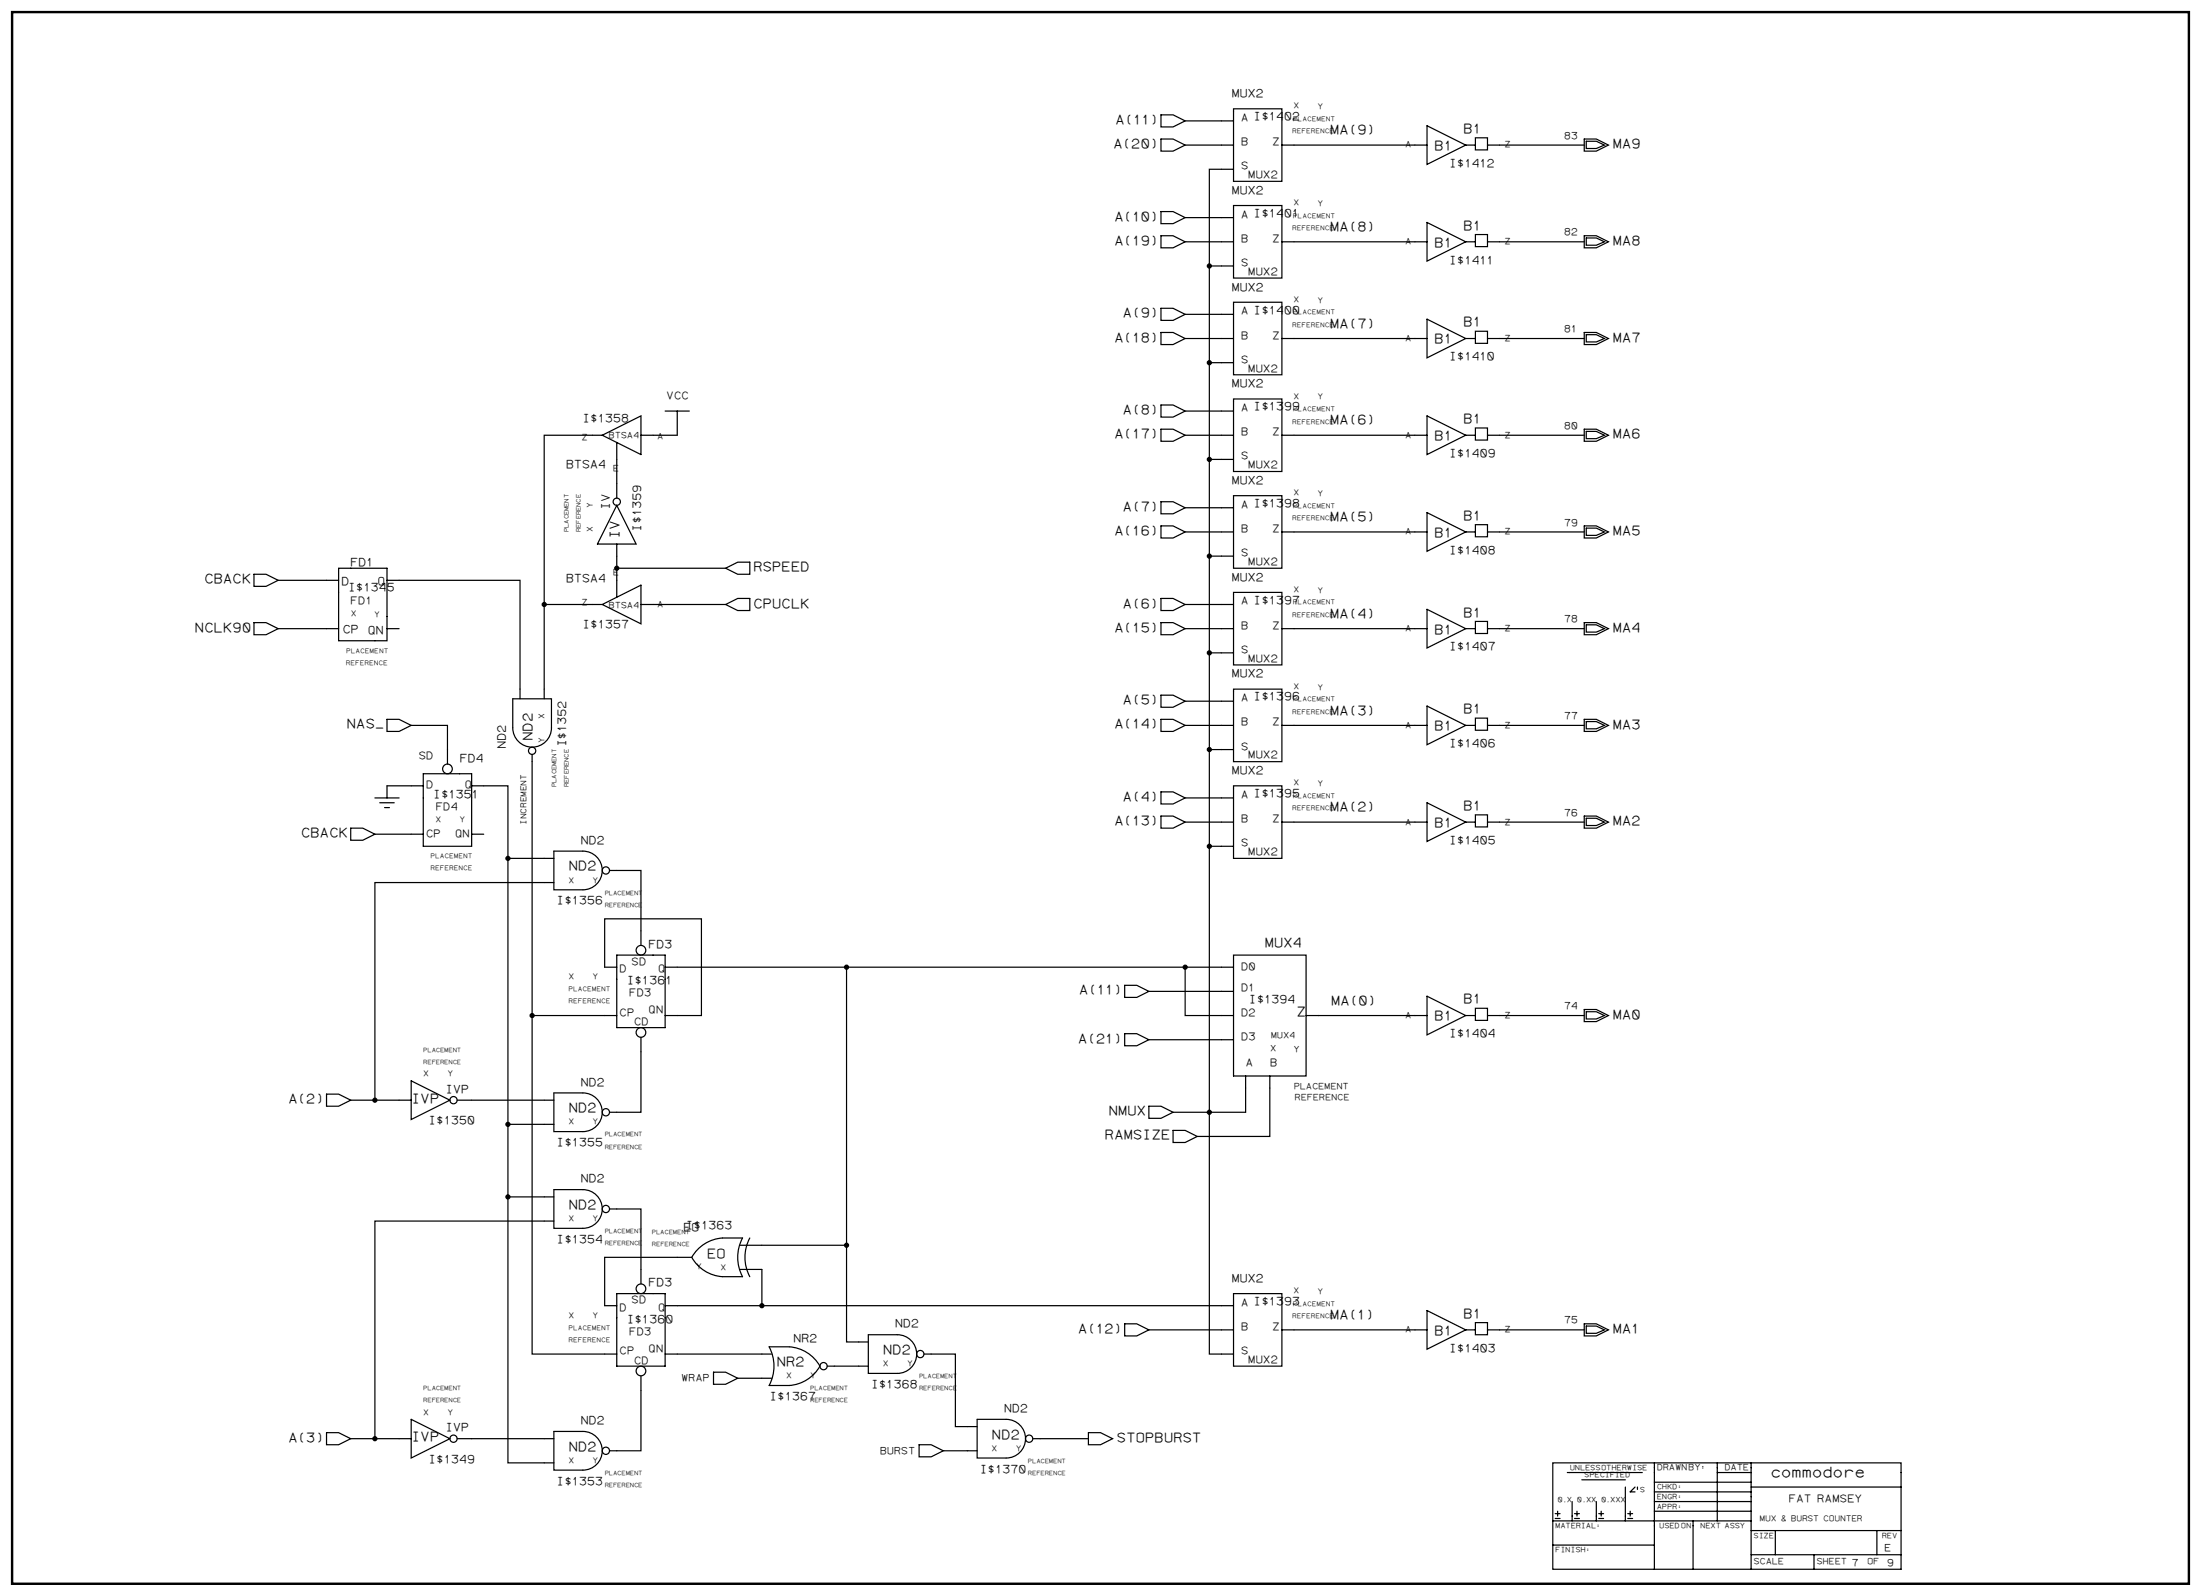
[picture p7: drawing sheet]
<svg xmlns="http://www.w3.org/2000/svg" width="1189mm" height="862mm" viewBox="0 0 1189 862" stroke-linecap="round" stroke-linejoin="round" font-family="sans-serif">
<path d="M7 7h1175v849h-1175z" fill="#fff" stroke="#fff" stroke-width=".54"/>
<path d="M7 7h1175v849h-1175z" fill="none" stroke="#000" stroke-width="1.3"/>
<g fill="none" stroke="#000" stroke-width=".65">
<path d="M666 59h26v39h-26zM627 75h6l7 3-7 4h-6zM627 62h6l7 3-7 4h-6zM640 65h26M640 78h26M692 78h79M771 68l20 10-20 11zM791 78h6v-4h6v7h-6v-3M803 78h52M855 75h7l7 3-7 4h-7zM857 76h5l4 2-4 2h-5zM666 91h-13v157h13"/>
<path d="M627 114h6l7 4-7 3h-6zM640 118h26M666 111h26v39h-26zM627 127h6l7 4-7 3h-6zM640 131h26M692 131h79M771 120l20 11-20 10zM791 131h6v-4h6v6h-6v-2M803 131h52M855 127h7l7 4-7 3h-7zM857 129h5l4 2-4 1h-5zM653 144h13"/>
<path d="M627 180h6l7 3-7 3h-6zM627 167h6l7 3-7 3h-6zM640 170h26M666 163h26v39h-26zM771 172l20 11-20 10zM855 180h7l7 3-7 3h-7zM640 183h26M653 196h13M692 183h79M791 183h6v-4h6v6h-6v-2M803 183h52M857 181h5l4 2-4 2h-5z"/>
<path d="M627 219h6l7 3-7 3h-6zM666 216h26v39h-26zM325 235h-31v92M325 235l21-10v21zM333 239v30M359 222h13M366 222v13h-20M627 232h6l7 3-7 3h-6zM640 222h26M640 235h26M692 235h79M771 225l20 10-20 11z"/>
<path d="M791 235h6v-4h6v7h-6v-3M803 235h52M855 232h7l7 3-7 3h-7zM857 233h5l4 2-4 2h-5zM653 248v483h13M333 273l10 21h-20zM627 271h6l7 3-7 4h-6zM640 274h26M666 268h26v39h-26zM771 277l20 10-20 11zM333 294v29M627 284h6l7 3-7 4h-6z"/>
<path d="M640 287h26M692 287h79M791 287h6v-4h6v7h-6v-3M803 287h52M855 284h7l7 3-7 4h-7zM857 285h5l4 2-4 2h-5zM137 310h7l6 3-6 4h-7zM150 313h33M183 307h26v39h-26zM209 313h72v65M333 307h59M392 307l6-3h7v6h-7z"/>
<path d="M653 300h13M137 336h7l6 4-6 3h-7zM150 340h33M209 340h7M325 327h-31v51M325 327l21-11v21zM346 327h46M392 327l6-4h7v7h-7zM627 336h6l7 4-7 3h-6zM627 323h6l7 4-7 3h-6zM640 327h26M640 340h26"/>
<path d="M666 320h26v39h-26zM692 340h79M771 329l20 11-20 10zM791 340h6v-4h6v6h-6v-2M803 340h52M855 336h7l7 4-7 3h-7zM857 338h5l4 2-4 1h-5zM653 353h13M277 378h21v15a10 10 0 0 1-11 11 10 10 0 0 1-10-11zM627 376h6l7 3-7 3h-6zM640 379h26M666 372h26v39h-26z"/>
<path d="M209 389h7l6 3-6 3h-7zM222 392h20v21M627 389h6l7 3-7 3h-6zM640 392h26M692 392h79M771 381l20 11-20 10zM791 392h6v-4h6v6h-6v-2M803 392h52M855 389h7l7 3-7 3h-7zM857 390h5l4 2-4 2h-5zM229 418h26v39h-26zM287 408v323h46"/>
<path d="M653 405h13M202 431h14M205 434h8M208 436h2M229 425h-20v6M255 425h19v365h25M627 428h6l7 3-7 3h-6zM640 431h26M666 425h26v39h-26zM771 434l20 10-20 11zM189 447h7l6 4-6 3h-7zM202 451h27"/>
<path d="M255 451h6M299 460h16a10 10 0 0 1 10 10 10 10 0 0 1-10 11h-16zM627 441h6l7 3-7 3h-6zM640 444h26M653 457h13M692 444h79M791 444h6v-4h6v7h-6v-3M803 444h52M855 441h7l7 3-7 3h-7zM857 442h5l4 2-4 2h-5zM274 464h25M299 477h-97v117"/>
<path d="M329 470h17v41M333 516h26v39h-26zM666 516h39v65h-39zM333 522h-6v-26h52v53h-20M359 522h98M607 532h7l6 4-6 3h-7zM620 536h46M640 522v27h26M666 522h-209v203h12M771 538l20 11-20 10zM287 549h46M607 558h7l6 4-6 3h-7z"/>
<path d="M705 549h66M791 549h6v-4h6v6h-6v-2M803 549h52M855 545h7l7 4-7 3h-7zM857 547h5l4 2-4 1h-5zM346 560v41h-17M620 562h46M176 591h7l6 3-6 4h-7zM189 594h33M222 584l21 10-21 11zM247 594h52M299 590h16a10 10 0 0 1 10 11 10 10 0 0 1-10 10h-16z"/>
<path d="M620 598h7l6 3-6 3h-7zM673 581v20h-40M686 581v33h-40M274 607h25M633 611h7l6 3-6 3h-7zM274 647h25M299 660h-97v117M299 643h16a10 10 0 0 1 10 10 10 10 0 0 1-10 11h-16zM329 653h17v41M374 679h-47v26h6M377 675a21 21 0 0 1 13-6h11a22 22 0 0 0 0 21h-11a21 21 0 0 1-16-11zM400 673h57"/>
<path d="M405 669a22 22 0 0 0 0 21M333 699h26v39h-26zM400 686h11v19M666 699h26v39h-26zM359 705h307M607 715h7l6 3-6 4h-7zM620 718h46M692 718h79M771 708l20 10-20 11zM791 718h6v-3h6v6h-6v-3M803 718h52M855 715h7l7 3-7 4h-7z"/>
<path d="M857 716h5l4 2-4 2h-5zM359 731h58M415 728h11a21 21 0 0 1 17 10 21 21 0 0 1-17 10h-11a22 22 0 0 0 0-20zM447 738h22M469 721h16a10 10 0 0 1 10 10 10 10 0 0 1-10 11h-16zM499 731h17v40h12M346 743v41h-17M385 741h7l6 4-6 3h-7zM398 745h19M176 774h7l6 3-6 3h-7zM189 777h33M222 767l21 10-21 11z"/>
<path d="M247 777h52M299 773h16a10 10 0 0 1 10 11 10 10 0 0 1-10 10h-16zM528 767h15a10 10 0 0 1 11 10 10 10 0 0 1-11 11h-15zM558 777h30M588 774h6l7 3-7 3h-6zM496 780h7l6 4-6 3h-7zM509 784h19M838 790h189v58h-189zM846 795h41M854 799h24M893 790v58M927 790v32"/>
<path d="M927 795h19M946 790v58M840 818h2M841 816v3M849 811v11M850 818h3M852 816v3M862 811v11M863 818h3M865 816v3M878 803v19M879 818h3"/>
<path d="M880 816v3M883 803l-3 3h3M884 803v2M893 816h53M893 811h53M893 806h53M893 801h53M946 803h81M838 822h108M838 835h55M840 820h2M850 820h3"/>
<path d="M863 820h3M879 820h3M914 822v26M946 840h81M946 827h81M959 827v13M980 840v8M1013 827v13"/>
<circle cx="333" cy="271" r="2"/>
<circle cx="242" cy="415" r="2.6"/>
<circle cx="287" cy="406" r="2"/>
<circle cx="327" cy="470" r="2"/>
<circle cx="346" cy="513" r="2.6"/>
<circle cx="346" cy="558" r="2.6"/>
<circle cx="245" cy="594" r="2"/>
<circle cx="327" cy="601" r="2"/>
<circle cx="327" cy="653" r="2"/>
<circle cx="346" cy="696" r="2.6"/>
<circle cx="445" cy="738" r="2"/>
<circle cx="497" cy="731" r="2"/>
<circle cx="346" cy="741" r="2.6"/>
<circle cx="245" cy="777" r="2"/>
<circle cx="556" cy="777" r="2"/>
<circle cx="327" cy="784" r="2"/>
</g>
<g fill="#000" stroke="#000" stroke-width=".65">
<circle cx="653" cy="144" r="1.1"/>
<circle cx="653" cy="196" r="1.1"/>
<circle cx="653" cy="248" r="1.1"/>
<circle cx="333" cy="307" r="1.1"/>
<circle cx="653" cy="300" r="1.1"/>
<circle cx="294" cy="327" r="1.1"/>
<circle cx="653" cy="353" r="1.1"/>
<circle cx="653" cy="405" r="1.1"/>
<circle cx="653" cy="457" r="1.1"/>
<circle cx="274" cy="464" r="1.1"/>
<circle cx="457" cy="522" r="1.1"/>
<circle cx="640" cy="522" r="1.1"/>
<circle cx="287" cy="549" r="1.1"/>
<circle cx="202" cy="594" r="1.1"/>
<circle cx="274" cy="607" r="1.1"/>
<circle cx="653" cy="601" r="1.1"/>
<circle cx="274" cy="647" r="1.1"/>
<circle cx="457" cy="673" r="1.1"/>
<circle cx="411" cy="705" r="1.1"/>
<circle cx="202" cy="777" r="1.1"/>
</g>
<text font-size="8" x="956" y="798">commodore</text>
<g font-size="7.3">
<text x="602" y="67">A(11)</text>
<text x="790" y="72">B1</text>
<text x="718" y="72">MA(9)</text>
<text x="601" y="80">A(20)</text>
<text x="774" y="81">B1</text>
<text x="871" y="80">MA9</text>
<text x="602" y="119">A(10)</text>
<text x="718" y="125">MA(8)</text>
<text x="790" y="124">B1</text>
<text x="602" y="132">A(19)</text>
<text x="774" y="133">B1</text>
<text x="871" y="132">MA8</text>
<text x="606" y="171">A(9)</text>
<text x="718" y="177">MA(7)</text>
<text x="790" y="176">B1</text>
<text x="602" y="185">A(18)</text>
<text x="774" y="185">B1</text>
<text x="871" y="185">MA7</text>
<text x="606" y="224">A(8)</text>
<text x="718" y="229">MA(6)</text>
<text x="790" y="229">B1</text>
<text x="602" y="237">A(17)</text>
<text x="774" y="238">B1</text>
<text x="871" y="237">MA6</text>
<text x="606" y="276">A(7)</text>
<text x="718" y="281">MA(5)</text>
<text x="790" y="281">B1</text>
<text x="334" y="291" transform="rotate(-90 334 291)">IV</text>
<text x="602" y="289">A(16)</text>
<text x="774" y="290">B1</text>
<text x="871" y="289">MA5</text>
<text x="407" y="309">RSPEED</text>
<text x="110" y="315">CBACK</text>
<text x="407" y="328">CPUCLK</text>
<text x="606" y="328">A(6)</text>
<text x="718" y="334">MA(4)</text>
<text x="790" y="333">B1</text>
<text x="105" y="341">NCLK90</text>
<text x="602" y="341">A(15)</text>
<text x="871" y="341">MA4</text>
<text x="774" y="342">B1</text>
<text x="606" y="380">A(5)</text>
<text x="718" y="386">MA(3)</text>
<text x="790" y="385">B1</text>
<text x="187" y="394">NAS_</text>
<text x="602" y="394">A(14)</text>
<text x="774" y="394">B1</text>
<text x="871" y="394">MA3</text>
<text x="287" y="400" transform="rotate(-90 287 400)">ND2</text>
<text x="606" y="433">A(4)</text>
<text x="790" y="438">B1</text>
<text x="718" y="438">MA(2)</text>
<text x="602" y="446">A(13)</text>
<text x="774" y="447">B1</text>
<text x="871" y="446">MA2</text>
<text x="162" y="452">CBACK</text>
<text x="307" y="470">ND2</text>
<text x="683" y="511">MUX4</text>
<text x="583" y="537">A(11)</text>
<text x="719" y="543">MA(0)</text>
<text x="790" y="542">B1</text>
<text x="700" y="549">Z</text>
<text x="774" y="551">B1</text>
<text x="871" y="550">MA0</text>
<text x="582" y="563">A(21)</text>
<text x="156" y="596">A(2)</text>
<text x="222" y="596">IVP</text>
<text x="307" y="601">ND2</text>
<text x="599" y="603">NMUX</text>
<text x="596" y="616">RAMSIZE</text>
<text x="307" y="653">ND2</text>
<text x="382" y="679">EO</text>
<text x="718" y="713">MA(1)</text>
<text x="790" y="712">B1</text>
<text x="582" y="720">A(12)</text>
<text x="774" y="721">B1</text>
<text x="871" y="720">MA1</text>
<text x="477" y="731">ND2</text>
<text x="419" y="738">NR2</text>
<text x="156" y="779">A(3)</text>
<text x="222" y="779">IVP</text>
<text x="535" y="777">ND2</text>
<text x="603" y="779">STOPBURST</text>
<text x="307" y="784">ND2</text>
</g>
<g font-size="6.3">
<text x="665" y="52">MUX2</text>
<text x="782" y="90">I$1412</text>
<text x="665" y="105">MUX2</text>
<text x="782" y="142">I$1411</text>
<text x="665" y="157">MUX2</text>
<text x="782" y="195">I$1410</text>
<text x="665" y="209">MUX2</text>
<text x="314" y="228">I$1358</text>
<text x="782" y="247">I$1409</text>
<text x="306" y="253">BTSA4</text>
<text x="665" y="261">MUX2</text>
<text x="329" y="276" transform="rotate(-90 329 276)">IV</text>
<text x="346" y="287" transform="rotate(-90 346 287)">I$1359</text>
<text x="782" y="299">I$1408</text>
<text x="189" y="306">FD1</text>
<text x="184" y="316">D</text>
<text x="204" y="316">Q</text>
<text x="306" y="314">BTSA4</text>
<text x="665" y="314">MUX2</text>
<text x="188" y="319">I$1345</text>
<text x="185" y="342">CP</text>
<text x="314" y="339">I$1357</text>
<text x="199" y="342">QN</text>
<text x="782" y="351">I$1407</text>
<text x="665" y="366">MUX2</text>
<text x="273" y="405" transform="rotate(-90 273 405)">ND2</text>
<text x="306" y="404" transform="rotate(-90 306 404)">I$1352</text>
<text x="782" y="404">I$1406</text>
<text x="248" y="411">FD4</text>
<text x="665" y="418">MUX2</text>
<text x="234" y="431">I$1351</text>
<text x="313" y="456">ND2</text>
<text x="782" y="456">I$1405</text>
<text x="300" y="489">I$1356</text>
<text x="350" y="512">FD3</text>
<text x="338" y="532">I$1361</text>
<text x="674" y="542">I$1394</text>
<text x="782" y="560">I$1404</text>
<text x="313" y="586">ND2</text>
<text x="240" y="590">IVP</text>
<text x="231" y="607">I$1350</text>
<text x="300" y="619">I$1355</text>
<text x="313" y="639">ND2</text>
<text x="369" y="665">EO</text>
<text x="370" y="664">I$1363</text>
<text x="300" y="671">I$1354</text>
<text x="350" y="695">FD3</text>
<text x="665" y="693">MUX2</text>
<text x="338" y="715">I$1360</text>
<text x="483" y="717">ND2</text>
<text x="428" y="725">NR2</text>
<text x="782" y="730">I$1403</text>
<text x="470" y="750">I$1368</text>
<text x="415" y="756">I$1367</text>
<text x="542" y="763">ND2</text>
<text x="240" y="773">IVP</text>
<text x="313" y="769">ND2</text>
<text x="231" y="790">I$1349</text>
<text x="529" y="795">I$1370</text>
<text x="300" y="802">I$1353</text>
</g>
<g font-size="5.8">
<text x="670" y="65">A I$1402</text>
<text x="670" y="78">B</text>
<text x="687" y="78">Z</text>
<text x="670" y="91">S</text>
<text x="674" y="96">MUX2</text>
<text x="670" y="118">A I$1401</text>
<text x="670" y="131">B</text>
<text x="687" y="131">Z</text>
<text x="670" y="144">S</text>
<text x="674" y="148">MUX2</text>
<text x="670" y="170">A I$1400</text>
<text x="670" y="183">B</text>
<text x="687" y="183">Z</text>
<text x="670" y="196">S</text>
<text x="674" y="201">MUX2</text>
<text x="360" y="216">VCC</text>
<text x="670" y="222">A I$1399</text>
<text x="670" y="235">B</text>
<text x="687" y="235">Z</text>
<text x="670" y="248">S</text>
<text x="674" y="253">MUX2</text>
<text x="670" y="274">A I$1398</text>
<text x="670" y="287">B</text>
<text x="687" y="287">Z</text>
<text x="670" y="300">S</text>
<text x="674" y="305">MUX2</text>
<text x="189" y="326">FD1</text>
<text x="670" y="327">A I$1397</text>
<text x="670" y="340">B</text>
<text x="687" y="340">Z</text>
<text x="670" y="353">S</text>
<text x="674" y="357">MUX2</text>
<text x="670" y="379">A I$1396</text>
<text x="670" y="392">B</text>
<text x="687" y="392">Z</text>
<text x="670" y="405">S</text>
<text x="226" y="410">SD</text>
<text x="674" y="410">MUX2</text>
<text x="230" y="426">D</text>
<text x="251" y="426">Q</text>
<text x="670" y="431">A I$1395</text>
<text x="235" y="438">FD4</text>
<text x="670" y="444">B</text>
<text x="687" y="444">Z</text>
<text x="230" y="452">CP</text>
<text x="246" y="452">QN</text>
<text x="670" y="457">S</text>
<text x="674" y="462">MUX2</text>
<text x="341" y="521">SD</text>
<text x="334" y="525">D</text>
<text x="355" y="525">Q</text>
<text x="670" y="524">D0</text>
<text x="340" y="538">FD3</text>
<text x="670" y="536">D1</text>
<text x="334" y="549">CP</text>
<text x="350" y="547">QN</text>
<text x="670" y="549">D2</text>
<text x="342" y="554">CD</text>
<text x="670" y="562">D3</text>
<text x="673" y="576">A</text>
<text x="686" y="576">B</text>
<text x="334" y="708">D</text>
<text x="341" y="704">SD</text>
<text x="355" y="708">Q</text>
<text x="670" y="705">A I$1393</text>
<text x="670" y="718">B</text>
<text x="687" y="718">Z</text>
<text x="340" y="721">FD3</text>
<text x="334" y="731">CP</text>
<text x="350" y="730">QN</text>
<text x="670" y="731">S</text>
<text x="342" y="737">CD</text>
<text x="674" y="736">MUX2</text>
<text x="966" y="811">FAT RAMSEY</text>
</g>
<g font-size="5.4">
<text x="844" y="75">83</text>
<text x="844" y="127">82</text>
<text x="844" y="179">81</text>
<text x="844" y="232">80</text>
<text x="844" y="284">79</text>
<text x="844" y="336">78</text>
<text x="844" y="388">77</text>
<text x="844" y="441">76</text>
<text x="844" y="545">74</text>
<text x="844" y="715">75</text>
<text x="368" y="746">WRAP</text>
<text x="475" y="785">BURST</text>
<text x="1017" y="838">E</text>
<text x="1000" y="846">7</text>
<text x="1019" y="846">9</text>
</g>
<g font-size="4.7">
<text x="759" y="80">A</text>
<text x="812" y="80">Z</text>
<text x="759" y="132">A</text>
<text x="812" y="132">Z</text>
<text x="759" y="184">A</text>
<text x="812" y="184">Z</text>
<text x="314" y="238">Z</text>
<text x="329" y="236">BTSA4</text>
<text x="355" y="237">A</text>
<text x="759" y="236">A</text>
<text x="812" y="236">Z</text>
<text x="331" y="254">E</text>
<text x="759" y="289">A</text>
<text x="812" y="289">Z</text>
<text x="331" y="311">E</text>
<text x="314" y="327">Z</text>
<text x="329" y="329">BTSA4</text>
<text x="355" y="328">A</text>
<text x="759" y="341">A</text>
<text x="812" y="341">Z</text>
<text x="759" y="393">A</text>
<text x="812" y="393">Z</text>
<text x="759" y="445">A</text>
<text x="812" y="445">Z</text>
<text x="759" y="550">A</text>
<text x="812" y="550">Z</text>
<text x="686" y="560">MUX4</text>
<text x="686" y="568">X</text>
<text x="698" y="568">Y</text>
<text x="699" y="588">PLACEMENT</text>
<text x="699" y="594">REFERENCE</text>
<text x="759" y="720">A</text>
<text x="812" y="720">Z</text>
<text x="895" y="794">DRAWNBY:</text>
<text x="931" y="794">DATE</text>
<text x="947" y="845">SCALE</text>
<text x="981" y="845">SHEET</text>
<text x="1008" y="845">OF</text>
</g>
<g font-size="4.4">
<text x="698" y="59">X</text>
<text x="711" y="59">Y</text>
<text x="698" y="111">X</text>
<text x="711" y="111">Y</text>
<text x="698" y="163">X</text>
<text x="711" y="163">Y</text>
<text x="698" y="215">X</text>
<text x="711" y="216">Y</text>
<text x="698" y="268">X</text>
<text x="711" y="268">Y</text>
<text x="320" y="274" transform="rotate(-90 320 274)">Y</text>
<text x="320" y="287" transform="rotate(-90 320 287)">X</text>
<text x="698" y="320">X</text>
<text x="711" y="320">Y</text>
<text x="189" y="333">X</text>
<text x="202" y="333">Y</text>
<text x="698" y="372">X</text>
<text x="711" y="372">Y</text>
<text x="294" y="388" transform="rotate(-90 294 388)">X</text>
<text x="294" y="401" transform="rotate(-90 294 401)">Y</text>
<text x="698" y="424">X</text>
<text x="711" y="425">Y</text>
<text x="235" y="444">X</text>
<text x="248" y="444">Y</text>
<text x="284" y="446" transform="rotate(-90 284 446)">INCREMENT</text>
<text x="307" y="477">X</text>
<text x="320" y="477">Y</text>
<text x="307" y="529">X</text>
<text x="320" y="529">Y</text>
<text x="229" y="581">X</text>
<text x="242" y="581">Y</text>
<text x="307" y="607">X</text>
<text x="320" y="607">Y</text>
<text x="307" y="660">X</text>
<text x="320" y="660">Y</text>
<text x="376" y="686">Y</text>
<text x="389" y="686">X</text>
<text x="698" y="699">X</text>
<text x="711" y="699">Y</text>
<text x="307" y="712">X</text>
<text x="320" y="712">Y</text>
<text x="477" y="738">X</text>
<text x="490" y="738">Y</text>
<text x="424" y="745">X</text>
<text x="438" y="745">Y</text>
<text x="229" y="764">X</text>
<text x="242" y="764">Y</text>
<text x="535" y="784">X</text>
<text x="549" y="784">Y</text>
<text x="307" y="790">X</text>
<text x="320" y="790">Y</text>
<text x="950" y="821">MUX &amp; BURST COUNTER</text>
</g>
<g font-size="4">
<text x="848" y="794">UNLESSOTHERWISE</text>
<text x="855" y="798">SPECIFIED</text>
<text x="886" y="806">S</text>
<text x="895" y="805">CHKD:</text>
<text x="895" y="810">ENGR:</text>
<text x="841" y="811">0.X</text>
<text x="852" y="811">0.XX 0.XXX</text>
<text x="895" y="815">APPR:</text>
<text x="840" y="826">MATERIAL:</text>
<text x="896" y="826">USED ON</text>
<text x="918" y="826">NEXT ASSY</text>
<text x="947" y="831">SIZE</text>
<text x="1016" y="831">REV</text>
<text x="840" y="839">FINISH:</text>
</g>
<g font-size="3.5">
<text x="698" y="65">PLACEMENT</text>
<text x="698" y="72">REFERENCE</text>
<text x="698" y="118">PLACEMENT</text>
<text x="698" y="124">REFERENCE</text>
<text x="698" y="170">PLACEMENT</text>
<text x="698" y="177">REFERENCE</text>
<text x="698" y="222">PLACEMENT</text>
<text x="698" y="229">REFERENCE</text>
<text x="698" y="274">PLACEMENT</text>
<text x="698" y="281">REFERENCE</text>
<text x="698" y="327">PLACEMENT</text>
<text x="698" y="333">REFERENCE</text>
<text x="187" y="353">PLACEMENT</text>
<text x="187" y="359">REFERENCE</text>
<text x="698" y="379">PLACEMENT</text>
<text x="698" y="386">REFERENCE</text>
<text x="698" y="431">PLACEMENT</text>
<text x="698" y="438">REFERENCE</text>
<text x="232" y="464">PLACEMENT</text>
<text x="232" y="470">REFERENCE</text>
<text x="307" y="536">PLACEMENT</text>
<text x="307" y="542">REFERENCE</text>
<text x="698" y="705">PLACEMENT</text>
<text x="698" y="712">REFERENCE</text>
<text x="307" y="718">PLACEMENT</text>
<text x="307" y="725">REFERENCE</text>
</g>
<g font-size="3.3">
<text x="307" y="287" transform="rotate(-90 307 287)">PLACEMENT</text>
<text x="313" y="287" transform="rotate(-90 313 287)">REFERENCE</text>
<text x="300" y="425" transform="rotate(-90 300 425)">PLACEMENT</text>
<text x="307" y="425" transform="rotate(-90 307 425)">REFERENCE</text>
<text x="327" y="483">PLACEMENT</text>
<text x="327" y="490">REFERENCE</text>
<text x="229" y="568">PLACEMENT</text>
<text x="229" y="575">REFERENCE</text>
<text x="327" y="614">PLACEMENT</text>
<text x="327" y="620">REFERENCE</text>
<text x="327" y="666">PLACEMENT</text>
<text x="352" y="667">PLACEMENT</text>
<text x="327" y="673">REFERENCE</text>
<text x="352" y="673">REFERENCE</text>
<text x="496" y="745">PLACEMENT</text>
<text x="229" y="751">PLACEMENT</text>
<text x="438" y="751">PLACEMENT</text>
<text x="496" y="751">REFERENCE</text>
<text x="229" y="758">REFERENCE</text>
<text x="438" y="758">REFERENCE</text>
<text x="555" y="790">PLACEMENT</text>
<text x="327" y="797">PLACEMENT</text>
<text x="555" y="797">REFERENCE</text>
<text x="327" y="803">REFERENCE</text>
</g>
</svg>
